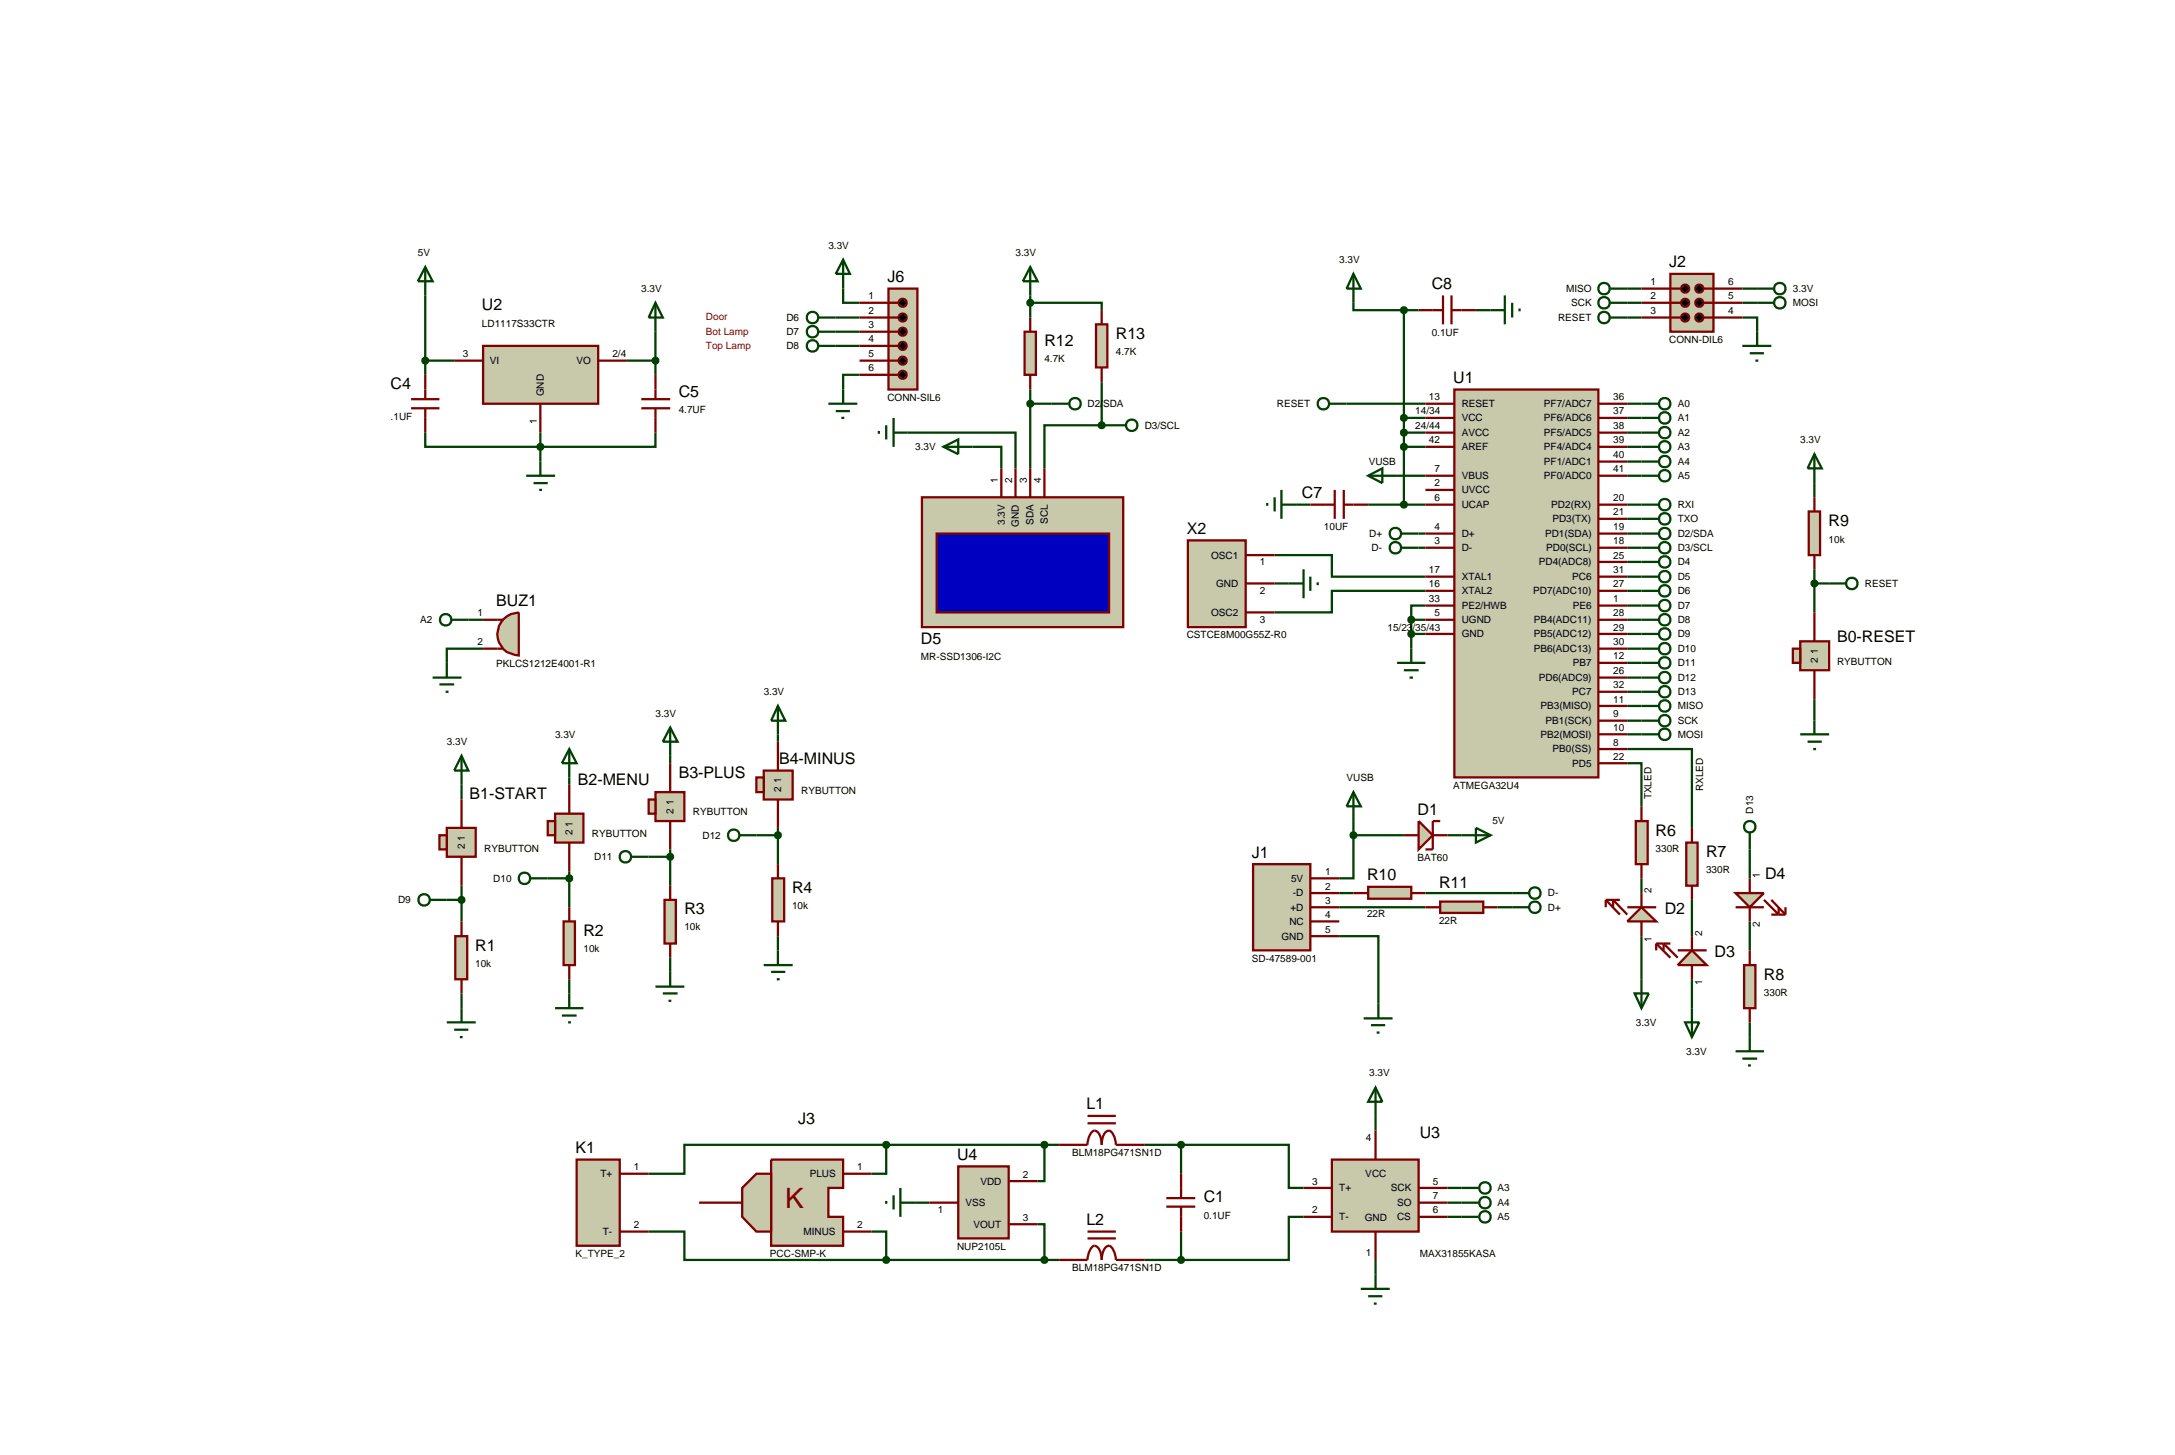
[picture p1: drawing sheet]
<svg xmlns="http://www.w3.org/2000/svg" width="384mm" height="257mm" viewBox="0 0 384 257" stroke-linecap="round" stroke-linejoin="round" font-family="sans-serif">
<g fill="none" stroke="#004000" stroke-width=".4">
<path d="M75 52.1v14M115.6 58.5v7.6M147.4 56h4.2M147.4 58.5h4.2M148.7 50.9v2.5h2.9M181.7 53.4h12.6v1.3M181.7 52.1v3.9M238.7 53.4v1.3h8.9M247.6 54.7v34.3M247.6 54.7h2.6M260.3 54.7h2.6M287 50.9h2.5"/>
<path d="M287 53.4h2.5M287 56h2.5M307.3 56h2.6v2.5M307.3 50.9h2.6M307.3 53.4h2.6M75 76.3v2.5h40.6v-2.5M75 63.6h5.1M95.3 76.3v5.1M110.6 63.6h5M147.4 61h4.2M151.6 66.1h-2.9v2.6M160.1 76.3h19v6.3"/>
<path d="M171.5 78.8h5.1v3.8M181.7 71.2h3.8M181.7 68.7v13.9M194.3 75h-10.1v7.6M194.3 75h1.3M194.3 67.4v7.6M237.5 71.2h13.9M247.6 73.7h3.8M247.6 76.3h3.8M247.6 78.8h3.8M287 71.2h2.5M287 73.7h2.5"/>
<path d="M287 76.3h2.5M287 78.8h2.5M224.8 97.9h10.1v3.8h16.5M228.6 89h2.5M241.3 89h10.1M246.4 83.9h5M250.2 94.1h1.2M250.2 96.6h1.2M287 81.4h2.5M287 83.9h2.5M287 89h2.5M287 91.5h2.5"/>
<path d="M287 94.1h2.5M287 96.6h2.5M287 99.1h2.5M320 85.2v2.5M82.6 109.3h2.6M85.2 114.4h-6.4v2.5M224.8 102.9h2.5M248.9 109.3h2.5M248.9 111.8h2.5M248.9 109.3v5.1M251.4 104.2h-16.5v3.8h-10.1M251.4 106.8h-2.5v2.5"/>
<path d="M287 109.3h2.5M287 101.7h2.5M287 104.2h2.5M287 106.8h2.5M287 111.8h2.5M287 114.4h2.5M287 116.9h2.5M287 119.5h2.5M320 100.4v7.6M320 102.9h2.6M81.4 138.4v2.6M100.4 137.1v1.3"/>
<path d="M118.2 133.3v1.3M137.2 129.5v1.3M287 134.6h2.5v7.6M287 132.1h11.4v13.9M287 122h2.5M287 124.5h2.5M287 127.1h2.5M287 129.5h2.5M320 123.3v3.8M78.8 158.7h2.6M81.4 156.2v6.3M96.6 154.9h3.8"/>
<path d="M100.4 153.7v6.3M114.4 151.1h3.8M118.2 149.8v6.4M133.4 147.3h3.8M137.2 146v6.4M236.2 157.5h2.5M236.2 160h15.2M238.7 147.3v7.6h-2.5M238.7 147.3h8.9M238.7 144.8v2.5M251.4 157.5h15.3M255.3 147.3h2.5"/>
<path d="M264.1 160h2.6M289.5 154.9v2.6M298.4 158.7v6.4M308.6 149.8v5.1M81.4 175.2v2.6M100.4 172.7v2.5M118.2 168.9v2.5M137.2 165.1v2.5M236.2 165.1h6.9v11.9M289.5 165.1v7.6M298.4 172.7v5.1M308.6 162.5v5.1"/>
<path d="M242.6 196.8v2.6M308.6 180.3v2.6M114.4 217.2h6.3v5h35.6M153.7 217.2h2.6v5M156.3 201.9h-35.6v5.1h-6.3M156.3 201.9v5.1h-2.6M156.3 201.9h30.5M161.4 212.1h2.5M183 215.9h1.2v6.3M184.2 201.9v6.4h-1.2M201.9 201.9h6.4M208.3 201.9h19v7.6h2.6"/>
<path d="M208.3 201.9v5.1M208.3 217.2v5M229.9 214.6h-2.6v7.6h-19M255.3 209.5h2.5M255.3 212.1h2.5M255.3 214.6h2.5M156.3 222.2h30.5M201.9 222.2h6.4M242.6 222.2v2.6"/>
</g>
<path d="M234.9 204.5h15.3v12.7h-15.3z" fill="#c8c8aa" stroke="#800000" stroke-width=".4"/>
<path d="M242.6 199.4v5.1M229.9 209.5h5M229.9 214.6h5M242.6 217.2v5M250.2 209.5h5.1M250.2 214.6h5.1M250.2 212.1h5.1" fill="none" stroke="#800000" stroke-width=".4"/>
<g fill="none" stroke="#004000" stroke-width=".4">
<path d="M75 47.1l1.3 2.5h-2.6zM75 47.1v5M115.6 53.4l1.3 2.6h-2.5zM115.6 53.4v5.1M92.8 83.9h5.1M94.1 85.2h2.5M95.1 86.4h.5M95.3 81.4v2.5M242.6 191.8l1.2 2.5h-2.5zM242.6 191.8v5M257.8 209.5h3M257.8 212.1h3"/>
<path d="M257.8 214.6h3M240 227.3h5.1M241.3 228.6h2.5M242.3 229.9h.5M242.6 224.8v2.5"/>
<circle cx="261.9" cy="209.5" r="1.01"/>
<circle cx="261.9" cy="212.1" r="1.01"/>
<circle cx="261.9" cy="214.6" r="1.01"/>
</g>
<path d="M85.2 61h20.3v10.2h-20.3z" fill="#c8c8aa" stroke="#800000" stroke-width=".4"/>
<path d="M72.5 72h5M72.5 70.4h5M75 66.1v4.3M75 72v4.3M80.1 63.6h5.1M95.3 71.2v5.1M105.5 63.6h5.1M113.1 72h5.1M113.1 70.4h5.1M115.6 66.1v4.3M115.6 72v4.3" fill="none" stroke="#800000" stroke-width=".4"/>
<path d="M115.3 63.2l.3-.1-.5 .5zM115.6 63.1l.3 .1 .2 .4zM116.1 63.6l-.1 .3-.4 .2zM115.1 63.6l.5 .5-.4-.2z" fill="#004000" stroke="#004000" stroke-width=".4"/>
<path d="M115.6 63.1l.5 .5-.5 .5-.5-.5z" fill="#004000"/>
<path d="M94.9 78.5l.4-.2-.5 .5zM95.3 78.3l.3 .1 .2 .4zM95.8 78.8l-.1 .3-.4 .2zM94.8 78.8l.5 .5-.3-.1z" fill="#004000" stroke="#004000" stroke-width=".4"/>
<path d="M94.8 78.8l.5-.5 .5 .5-.5 .5z" fill="#004000"/>
<path d="M74.7 63.2l.3-.1-.5 .5zM75 63.1l.3 .1 .2 .4zM75 64.1l.5-.5-.2 .4zM74.5 63.6l.5 .5-.4-.2z" fill="#004000" stroke="#004000" stroke-width=".4"/>
<path d="M75 63.1l.5 .5-.5 .5-.5-.5z" fill="#004000"/>
<g fill="none" stroke="#004000" stroke-width=".4">
<path d="M81.4 133.3l1.2 2.6h-2.5zM81.4 133.3v5.1M75.8 158.7h3M81.4 177.8v2.5M78.8 180.3h5.1M80.1 181.6h2.5M81.1 182.9h.5"/>
<circle cx="74.8" cy="158.7" r="1.01"/>
</g>
<path d="M80.3 165.1h2.1v7.6h-2.1z" fill="#c8c8aa" stroke="#800000" stroke-width=".4"/>
<path d="M81.4 162.5v2.6M81.4 172.7v2.5" fill="none" stroke="#800000" stroke-width=".4"/>
<g fill="#c8c8aa" stroke="#800000" stroke-width=".4">
<path d="M78.8 146h5.1v5.1h-5.1z"/>
<path d="M77.5 147.3h1.3v2.5h-1.3z"/>
</g>
<path d="M81.4 141v5M81.4 151.1v5.1" fill="none" stroke="#800000" stroke-width=".4"/>
<g fill="none" stroke="#004000" stroke-width=".4">
<path d="M100.4 132.1l1.3 2.5h-2.6zM100.4 132.1v5M93.6 154.9h3M97.9 177.8h5M99.1 179.1h2.6M100.4 175.2v2.6M100.2 180.3h.5"/>
<circle cx="92.5" cy="154.9" r="1.01"/>
</g>
<path d="M99.4 162.5h2v7.7h-2z" fill="#c8c8aa" stroke="#800000" stroke-width=".4"/>
<path d="M100.4 160v2.5M100.4 170.2v2.5" fill="none" stroke="#800000" stroke-width=".4"/>
<g fill="#c8c8aa" stroke="#800000" stroke-width=".4">
<path d="M97.9 143.5h5v5.1h-5z"/>
<path d="M96.6 144.8h1.3v2.5h-1.3z"/>
</g>
<path d="M100.4 138.4v5.1M100.4 148.6v5.1" fill="none" stroke="#800000" stroke-width=".4"/>
<path d="M100.1 154.5l.3-.1-.5 .5zM100.4 154.4l.3 .1 .2 .4zM100.4 155.4l.5-.5-.2 .4zM99.9 154.9l.5 .5-.3-.1z" fill="#004000" stroke="#004000" stroke-width=".4"/>
<path d="M100.4 154.4l.5 .5-.5 .5-.5-.5z" fill="#004000"/>
<g fill="none" stroke="#004000" stroke-width=".4">
<path d="M320 80.1l1.3 2.5h-2.5zM320 80.1v5.1M322.6 102.9h3"/>
<circle cx="326.6" cy="102.9" r="1.01"/>
</g>
<path d="M319 90.2h2v7.7h-2z" fill="#c8c8aa" stroke="#800000" stroke-width=".4"/>
<path d="M320 87.7v2.5M320 97.9v2.5" fill="none" stroke="#800000" stroke-width=".4"/>
<path d="M317.5 129.5h5.1M318.8 130.8h2.5M319.8 132.1h.5M320 127.1v2.4" fill="none" stroke="#004000" stroke-width=".4"/>
<g fill="#c8c8aa" stroke="#800000" stroke-width=".4">
<path d="M317.5 113.1h5.1v5.1h-5.1z"/>
<path d="M316.2 114.4h1.3v2.5h-1.3z"/>
</g>
<path d="M320 108v5.1M320 118.2v5.1" fill="none" stroke="#800000" stroke-width=".4"/>
<path d="M319.6 102.6l.4-.2-.5 .5zM320 102.4l.4 .2 .1 .3zM320 103.4l.5-.5-.1 .3zM319.5 102.9l.5 .5-.3-.1z" fill="#004000" stroke="#004000" stroke-width=".4"/>
<path d="M319.5 102.9l.5-.5 .5 .5-.5 .5z" fill="#004000"/>
<g fill="none" stroke="#004000" stroke-width=".4">
<path d="M118.2 128.3l1.3 2.5h-2.6zM118.2 128.3v5M111.3 151.1h3.1M115.6 174h5.1M116.9 175.2h2.6M117.9 176.5h.5M118.2 171.4v2.6"/>
<circle cx="110.3" cy="151.1" r="1.01"/>
</g>
<path d="M117.2 158.7h2v7.7h-2z" fill="#c8c8aa" stroke="#800000" stroke-width=".4"/>
<path d="M118.2 156.2v2.5M118.2 166.4v2.5" fill="none" stroke="#800000" stroke-width=".4"/>
<g fill="#c8c8aa" stroke="#800000" stroke-width=".4">
<path d="M115.6 139.7h5.1v5.1h-5.1z"/>
<path d="M114.4 141h1.2v2.5h-1.2z"/>
</g>
<path d="M118.2 134.6v5.1M118.2 144.8v5" fill="none" stroke="#800000" stroke-width=".4"/>
<path d="M117.8 150.8l.4-.2-.5 .5zM118.2 150.6l.3 .1 .2 .4zM118.2 151.6l.5-.5-.2 .4zM117.7 151.1l.5 .5-.4-.2z" fill="#004000" stroke="#004000" stroke-width=".4"/>
<path d="M117.7 151.1l.5-.5 .5 .5-.5 .5z" fill="#004000"/>
<g fill="none" stroke="#004000" stroke-width=".4">
<path d="M137.2 124.5l1.3 2.6h-2.5zM137.2 124.5v5M130.4 147.3h3M134.7 170.2h5.1M136 171.4h2.5M137 172.7h.5M137.2 167.6v2.6"/>
<circle cx="129.4" cy="147.3" r="1.01"/>
</g>
<path d="M136.2 154.9h2.1v7.6h-2.1z" fill="#c8c8aa" stroke="#800000" stroke-width=".4"/>
<path d="M137.2 152.4v2.5M137.2 162.5v2.6" fill="none" stroke="#800000" stroke-width=".4"/>
<g fill="#c8c8aa" stroke="#800000" stroke-width=".4">
<path d="M134.7 135.9h5.1v5.1h-5.1z"/>
<path d="M133.4 137.1h1.3v2.6h-1.3z"/>
</g>
<path d="M137.2 130.8v5.1M137.2 141v5" fill="none" stroke="#800000" stroke-width=".4"/>
<path d="M136.9 146.9l.3-.1-.5 .5zM137.2 146.8l.3 .1 .2 .4zM137.7 147.3l-.2 .4-.3 .1zM136.7 147.3l.5 .5-.4-.2z" fill="#004000" stroke="#004000" stroke-width=".4"/>
<path d="M136.7 147.3l.5-.5 .5 .5-.5 .5z" fill="#004000"/>
<path d="M294.6 48.3h7.6v10.2h-7.6z" fill="#c8c8aa" stroke="#800000" stroke-width=".4"/>
<path d="M289.5 50.9h6.9M289.5 53.4h6.9M289.5 56h6.9M300.5 50.9h6.8M300.5 53.4h6.8M300.5 56h6.8" fill="none" stroke="#800000" stroke-width=".4"/>
<g fill="#000" stroke="#800000" stroke-width=".4">
<path d="M296.7 50.4l.5-.2-.7 .7zM297.2 50.2a.68 .68 0 0 1 .7 .7zM297.9 50.9a.68 .68 0 0 1-.7 .7zM296.5 50.9l.7 .7a.68 .68 0 0 1-.7-.7z"/>
<path d="M296.7 52.9l.5-.2-.7 .7zM297.2 52.7a.68 .68 0 0 1 .7 .7zM297.9 53.4a.68 .68 0 0 1-.7 .7zM296.5 53.4l.7 .7a.68 .68 0 0 1-.7-.7z"/>
<path d="M296.7 55.5l.5-.2-.7 .7zM297.2 55.3a.68 .68 0 0 1 .7 .7zM297.2 56.7l.7-.7a.68 .68 0 0 1-.7 .7zM296.5 56l.7 .7a.68 .68 0 0 1-.7-.7z"/>
<path d="M299.2 50.4l.5-.2-.7 .7zM299.7 50.2a.68 .68 0 0 1 .7 .7zM300.4 50.9a.68 .68 0 0 1-.7 .7zM299 50.9l.7 .7a.68 .68 0 0 1-.7-.7z"/>
<path d="M299.2 52.9l.5-.2-.7 .7zM299.7 52.7a.68 .68 0 0 1 .7 .7zM299.7 54.1l.7-.7a.68 .68 0 0 1-.7 .7zM299 53.4l.7 .7a.68 .68 0 0 1-.7-.7z"/>
<path d="M299.2 55.5l.5-.2-.7 .7zM299.7 55.3a.68 .68 0 0 1 .7 .7zM299.7 56.7l.7-.7a.68 .68 0 0 1-.7 .7zM299 56l.7 .7a.68 .68 0 0 1-.7-.7z"/>
</g>
<path d="M296.5 50.9l.7-.7 .7 .7-.7 .7zM296.5 53.4l.7-.7 .7 .7-.7 .7zM296.5 56l.7-.7 .7 .7-.7 .7zM299 50.9l.7-.7 .7 .7-.7 .7zM299 53.4l.7-.7 .7 .7-.7 .7zM299.7 55.3l.7 .7-.7 .7-.7-.7z" fill="#000"/>
<g fill="none" stroke="#004000" stroke-width=".4">
<path d="M284 50.9h3M284 53.4h3M284 56h3M309.9 50.9h3M309.9 53.4h3M309.9 58.5v2.5M307.3 61h5.1M308.6 62.3h2.5M309.6 63.6h.5"/>
<circle cx="282.9" cy="50.9" r="1.01"/>
<circle cx="282.9" cy="53.4" r="1.01"/>
<circle cx="282.9" cy="56" r="1.01"/>
<circle cx="313.9" cy="50.9" r="1.01"/>
<circle cx="313.9" cy="53.4" r="1.01"/>
</g>
<path d="M81 158.4l.4-.2-.5 .5zM81.4 158.2l.3 .1 .2 .4zM81.9 158.7l-.2 .4-.3 .1zM80.9 158.7l.5 .5-.4-.2z" fill="#004000" stroke="#004000" stroke-width=".4"/>
<path d="M80.9 158.7l.5-.5 .5 .5-.5 .5z" fill="#004000"/>
<g fill="none" stroke="#004000" stroke-width=".4">
<path d="M144.4 56h3M144.4 58.5h3M148.7 45.8l1.2 2.5h-2.5zM148.7 45.8v5.1M146.1 71.2h5.1M147.4 72.5h2.5M148.4 73.7h.5M148.7 68.7v2.5M155 76v.5M156.3 75v2.5M157.6 76.3h2.5M157.6 73.7v5.1"/>
<path d="M166.4 78.8l2.6-1.3v2.6zM166.4 78.8h5.1"/>
<circle cx="143.3" cy="58.5" r="1.01"/>
<circle cx="143.3" cy="56" r="1.01"/>
</g>
<path d="M156.7 50.9h5.1v17.8h-5.1z" fill="#c8c8aa" stroke="#800000" stroke-width=".4"/>
<path d="M151.6 53.4h6.9M151.6 56h6.9M151.6 58.5h6.9M151.6 61h6.9M151.6 63.6h6.9M151.6 66.1h6.9" fill="none" stroke="#800000" stroke-width=".4"/>
<g fill="#000" stroke="#800000" stroke-width=".4">
<path d="M158.7 52.9l.5-.2-.7 .7zM159.2 52.7a.68 .68 0 0 1 .7 .7zM159.9 53.4a.68 .68 0 0 1-.7 .7zM158.5 53.4l.7 .7a.68 .68 0 0 1-.7-.7z"/>
<path d="M158.7 55.5l.5-.2-.7 .7zM159.2 55.3a.68 .68 0 0 1 .7 .7zM159.9 56a.68 .68 0 0 1-.7 .7zM158.5 56l.7 .7a.68 .68 0 0 1-.7-.7z"/>
<path d="M158.7 58l.5-.2-.7 .7zM159.2 57.8a.68 .68 0 0 1 .7 .7zM159.9 58.5a.68 .68 0 0 1-.7 .7zM158.5 58.5l.7 .7a.68 .68 0 0 1-.7-.7z"/>
<path d="M158.7 60.5l.5-.2-.7 .7zM159.2 60.3a.68 .68 0 0 1 .7 .7zM159.9 61a.68 .68 0 0 1-.7 .7zM158.5 61l.7 .7a.68 .68 0 0 1-.7-.7z"/>
<path d="M158.7 63.1l.5-.2-.7 .7zM159.2 62.9a.68 .68 0 0 1 .7 .7zM159.9 63.6a.68 .68 0 0 1-.7 .7zM158.5 63.6l.7 .7a.68 .68 0 0 1-.7-.7z"/>
<path d="M158.7 65.6l.5-.2-.7 .7zM159.2 65.4a.68 .68 0 0 1 .7 .7zM159.9 66.1a.68 .68 0 0 1-.7 .7zM158.5 66.1l.7 .7a.68 .68 0 0 1-.7-.7z"/>
</g>
<path d="M158.5 53.4l.7-.7 .7 .7-.7 .7zM158.5 56l.7-.7 .7 .7-.7 .7zM158.5 58.5l.7-.7 .7 .7-.7 .7zM158.5 61l.7-.7 .7 .7-.7 .7zM158.5 63.6l.7-.7 .7 .7-.7 .7zM158.5 66.1l.7-.7 .7 .7-.7 .7z" fill="#000"/>
<g fill="none" stroke="#004000" stroke-width=".4">
<path d="M144.4 61h3M76.3 119.5h5.1M78.8 116.9v2.6M79.6 109.3h3M77.5 120.7h2.6M78.6 122h.5"/>
<circle cx="143.3" cy="61" r="1.01"/>
<circle cx="78.6" cy="109.3" r="1.01"/>
</g>
<path d="M88.8 109.2l1.3-.9 1.4-.3v7.6a3.8 3.8 0 0 1-3.5-2.3 3.8 3.8 0 0 1 .8-4.1z" fill="#c8c8aa" stroke="#800000" stroke-width=".4"/>
<path d="M85.2 114.4h3.5M85.2 109.3h3.5" fill="none" stroke="#800000" stroke-width=".4"/>
<path d="M227.3 102.9h2.6M229.9 100.4v5.1M231.1 101.7v2.5M232.4 102.7v.5" fill="none" stroke="#004000" stroke-width=".4"/>
<path d="M209.5 95.3h10.2v15.3h-10.2z" fill="#c8c8aa" stroke="#800000" stroke-width=".4"/>
<path d="M219.7 97.9h5.1M219.7 102.9h5.1M219.7 108h5.1" fill="none" stroke="#800000" stroke-width=".4"/>
<g fill="none" stroke="#004000" stroke-width=".4">
<path d="M289.5 71.2h3.1M289.5 73.7h3.1M289.5 76.3h3.1M289.5 78.8h3.1M289.5 81.4h3.1M289.5 83.9h3.1M289.5 89h3.1M289.5 91.5h3.1M289.5 94.1h3.1M289.5 96.6h3.1M289.5 99.1h3.1M289.5 109.3h3.1"/>
<path d="M289.5 111.8h3.1M289.5 114.4h3.1M289.5 116.9h3.1M289.5 119.5h3.1M289.5 101.7h3.1M289.5 104.2h3.1M289.5 106.8h3.1M289.5 122h3.1"/>
<circle cx="293.6" cy="76.3" r="1.01"/>
<circle cx="293.6" cy="73.7" r="1.01"/>
<circle cx="293.6" cy="71.2" r="1.01"/>
<circle cx="293.6" cy="78.8" r="1.01"/>
<circle cx="293.6" cy="99.1" r="1.01"/>
<circle cx="293.6" cy="89" r="1.01"/>
<circle cx="293.6" cy="96.6" r="1.01"/>
<circle cx="293.6" cy="83.9" r="1.01"/>
<circle cx="293.6" cy="91.5" r="1.01"/>
<circle cx="293.6" cy="81.4" r="1.01"/>
<circle cx="293.6" cy="94.1" r="1.01"/>
<circle cx="293.6" cy="111.8" r="1.01"/>
<circle cx="293.6" cy="114.4" r="1.01"/>
<circle cx="293.6" cy="101.7" r="1.01"/>
<circle cx="293.6" cy="109.3" r="1.01"/>
<circle cx="293.6" cy="116.9" r="1.01"/>
<circle cx="293.6" cy="104.2" r="1.01"/>
<circle cx="293.6" cy="106.8" r="1.01"/>
<circle cx="293.6" cy="119.5" r="1.01"/>
<circle cx="293.6" cy="122" r="1.01"/>
</g>
<path d="M256.5 68.7h25.4v68.4h-25.4z" fill="#c8c8aa" stroke="#800000" stroke-width=".4"/>
<g fill="none" stroke="#800000" stroke-width=".4">
<path d="M251.4 71.2h5.1M251.4 73.7h5.1M251.4 76.3h5.1M251.4 78.8h5.1M281.9 71.2h5.1M281.9 73.7h5.1M281.9 76.3h5.1M281.9 78.8h5.1M251.4 83.9h5.1M251.4 86.4h5.1M251.4 89h5.1M251.4 94.1h5.1"/>
<path d="M251.4 96.6h5.1M281.9 81.4h5.1M281.9 83.9h5.1M281.9 89h5.1M281.9 94.1h5.1M281.9 96.6h5.1M281.9 91.5h5.1M281.9 99.1h5.1M251.4 104.2h5.1M251.4 101.7h5.1M251.4 106.8h5.1M251.4 109.3h5.1"/>
<path d="M251.4 111.8h5.1M281.9 104.2h5.1M281.9 101.7h5.1M281.9 106.8h5.1M281.9 109.3h5.1M281.9 111.8h5.1M281.9 114.4h5.1M281.9 116.9h5.1M281.9 119.5h5.1M281.9 122h5.1M281.9 124.5h5.1M281.9 127.1h5.1"/>
<path d="M281.9 129.5h5.1M281.9 132.1h5.1M281.9 134.6h5.1"/>
</g>
<path d="M246.4 116.9h5M247.6 118.2h2.6M248.6 119.5h.6M248.9 114.4v2.5" fill="none" stroke="#004000" stroke-width=".4"/>
<path d="M248.5 111.5l.4-.2-.5 .5zM248.9 111.3l.3 .1 .2 .4zM249.4 111.8l-.1 .3-.4 .2zM248.4 111.8l.5 .5-.4-.2z" fill="#004000" stroke="#004000" stroke-width=".4"/>
<path d="M248.4 111.8l.5-.5 .5 .5-.5 .5z" fill="#004000"/>
<path d="M248.6 108.9l.3-.1-.5 .5zM248.9 108.8l.4 .2 .1 .3zM248.9 109.8l.5-.5-.2 .4zM248.4 109.3l.5 .5-.4-.2z" fill="#004000" stroke="#004000" stroke-width=".4"/>
<path d="M248.9 108.8l.5 .5-.5 .5-.5-.5z" fill="#004000"/>
<g fill="none" stroke="#004000" stroke-width=".4">
<path d="M238.7 48.3l1.3 2.6h-2.5zM238.7 48.3v5.1M234.4 71.2h3.1M289.5 124.5h3.1M289.5 127.1h3.1M289.5 129.5h3.1"/>
<circle cx="233.4" cy="71.2" r="1.01"/>
<circle cx="293.6" cy="124.5" r="1.01"/>
<circle cx="293.6" cy="127.1" r="1.01"/>
<circle cx="293.6" cy="129.5" r="1.01"/>
</g>
<path d="M247.3 73.3l.3-.1-.5 .5zM247.6 73.2l.3 .1 .2 .4zM247.6 74.2l.5-.5-.2 .4zM247.1 73.7l.5 .5-.4-.2z" fill="#004000" stroke="#004000" stroke-width=".4"/>
<path d="M247.6 73.2l.5 .5-.5 .5-.5-.5z" fill="#004000"/>
<path d="M250.2 54.7h4.3M254.5 52.1v5.1M256 52.1v5.1M256 54.7h4.3M231.1 89h4.3M235.4 86.4v5.1M237 86.4v5.1M237 89h4.3" fill="none" stroke="#800000" stroke-width=".4"/>
<g fill="none" stroke="#004000" stroke-width=".4">
<path d="M223.5 88.7v.5M224.8 87.7v2.5M226 89h2.6M226 86.4v5.1M241.3 83.9l2.5-1.3v2.6zM241.3 83.9h5.1M247.1 96.6h3.1M247.1 94.1h3.1"/>
<circle cx="246.1" cy="94.1" r="1.01"/>
<circle cx="246.1" cy="96.6" r="1.01"/>
</g>
<path d="M247.3 54.3l.3-.1-.5 .5zM247.6 54.2l.3 .1 .2 .4zM247.6 55.2l.5-.5-.2 .4zM247.1 54.7l.5 .5-.4-.2z" fill="#004000" stroke="#004000" stroke-width=".4"/>
<path d="M247.1 54.7l.5-.5 .5 .5-.5 .5z" fill="#004000"/>
<path d="M262.9 54.7h2.5M265.4 52.1v5.1M266.7 53.4v2.6M268 54.4v.5" fill="none" stroke="#004000" stroke-width=".4"/>
<path d="M288.5 144.8h2.1v7.6h-2.1z" fill="#c8c8aa" stroke="#800000" stroke-width=".4"/>
<path d="M289.5 142.2v2.6M289.5 152.4v2.5" fill="none" stroke="#800000" stroke-width=".4"/>
<path d="M289.5 160l2.6 2.5h-5.1z" fill="#c8c8aa" stroke="#800000" stroke-width=".4"/>
<path d="M283.2 158.7l2.5 2.6M283.2 158.7v1.3M283.2 158.7h2.5M284.5 160v-1.3l2.5 2.6M287 160h5.1M289.5 157.5v2.5M289.5 162.5v2.6" fill="none" stroke="#800000" stroke-width=".4"/>
<path d="M297.4 148.6h2v7.6h-2z" fill="#c8c8aa" stroke="#800000" stroke-width=".4"/>
<path d="M298.4 146v2.6M298.4 156.2v2.5" fill="none" stroke="#800000" stroke-width=".4"/>
<path d="M298.4 167.6l2.6 2.6h-5.1z" fill="#c8c8aa" stroke="#800000" stroke-width=".4"/>
<path d="M292.1 166.4l2.5 2.5M292.1 166.4v1.2M292.1 166.4h2.5M293.4 167.6v-1.2l2.5 2.5M295.9 167.6h5.1M298.4 165.1v2.5M298.4 170.2v2.5" fill="none" stroke="#800000" stroke-width=".4"/>
<path d="M307.6 170.2h2v7.6h-2z" fill="#c8c8aa" stroke="#800000" stroke-width=".4"/>
<path d="M308.6 167.6v2.6M308.6 177.8v2.5" fill="none" stroke="#800000" stroke-width=".4"/>
<path d="M306.1 157.5h5l-2.5 2.5z" fill="#c8c8aa" stroke="#800000" stroke-width=".4"/>
<path d="M306.1 160h5M308.6 154.9v2.6M308.6 160v2.5M311.1 158.7l2.6 2.6v-1.3M312.4 158.7l2.5 2.6M314.9 160v1.3M312.4 161.3h2.5" fill="none" stroke="#800000" stroke-width=".4"/>
<g fill="none" stroke="#004000" stroke-width=".4">
<path d="M308.6 146.8v3M240.5 179.6h5.1M243.1 177v2.6M288.3 175.2h2.5l-1.3 2.6zM289.5 172.7v5.1M298.4 177.8v5.1M241.8 180.8h2.5M242.8 182.1h.5M297.2 180.3h2.5l-1.3 2.6zM306.1 185.4h5M307.3 186.7h2.6M308.3 187.9h.5"/>
<path d="M308.6 182.9v2.5"/>
<circle cx="308.6" cy="145.8" r="1.01"/>
</g>
<path d="M221 152.4h10.1v15.2h-10.1z" fill="#c8c8aa" stroke="#800000" stroke-width=".4"/>
<path d="M231.1 154.9h5.1M231.1 157.5h5.1M231.1 160h5.1M231.1 162.5h5.1M231.1 165.1h5.1" fill="none" stroke="#800000" stroke-width=".4"/>
<g fill="none" stroke="#004000" stroke-width=".4">
<path d="M238.7 139.7l1.3 2.5h-2.5zM238.7 139.7v5.1M266.7 157.5h3M266.7 160h3"/>
<circle cx="270.7" cy="157.5" r="1.01"/>
<circle cx="270.7" cy="160" r="1.01"/>
</g>
<path d="M241.3 156.4h7.6v2.1h-7.6z" fill="#c8c8aa" stroke="#800000" stroke-width=".4"/>
<path d="M238.7 157.5h2.6M248.9 157.5h2.5" fill="none" stroke="#800000" stroke-width=".4"/>
<path d="M254 159h7.6v2h-7.6z" fill="#c8c8aa" stroke="#800000" stroke-width=".4"/>
<path d="M251.4 160h2.6M261.6 160h2.5" fill="none" stroke="#800000" stroke-width=".4"/>
<path d="M247.3 75.9l.3-.1-.5 .5zM247.6 75.8l.3 .1 .2 .4zM247.6 76.8l.5-.5-.1 .3zM247.1 76.3l.5 .5-.4-.2z" fill="#004000" stroke="#004000" stroke-width=".4"/>
<path d="M247.6 75.8l.5 .5-.5 .5-.5-.5z" fill="#004000"/>
<path d="M247.2 78.5l.4-.2-.5 .5zM247.6 78.3l.3 .1 .2 .4zM247.6 79.3l.5-.5-.2 .4zM247.1 78.8l.5 .5-.4-.2z" fill="#004000" stroke="#004000" stroke-width=".4"/>
<path d="M247.1 78.8l.5-.5 .5 .5-.5 .5z" fill="#004000"/>
<path d="M247.2 88.7l.4-.2-.5 .5zM247.6 88.5l.3 .1 .2 .4zM247.6 89.5l.5-.5-.1 .3zM247.1 89l.5 .5-.4-.2z" fill="#004000" stroke="#004000" stroke-width=".4"/>
<path d="M247.1 89l.5-.5 .5 .5-.5 .5z" fill="#004000"/>
<path d="M250.2 144.8l2.5 2.5-2.5 2.5z" fill="#c8c8aa" stroke="#800000" stroke-width=".4"/>
<path d="M247.6 147.3h2.6M252.7 147.3h2.6M254 144.8h-1.3v5h-1.3" fill="none" stroke="#800000" stroke-width=".4"/>
<path d="M238.3 147l.4-.2-.5 .5zM238.7 146.8l.4 .2 .1 .3zM239.2 147.3l-.1 .3-.4 .2zM238.2 147.3l.5 .5-.4-.2z" fill="#004000" stroke="#004000" stroke-width=".4"/>
<path d="M238.2 147.3l.5-.5 .5 .5-.5 .5z" fill="#004000"/>
<path d="M257.8 147.3h5.1M260.3 146l2.6 1.3-2.6 1.3z" fill="none" stroke="#004000" stroke-width=".4"/>
<path d="M162.6 87.7h35.5v22.9h-35.5z" fill="#c8c8aa" stroke="#800000" stroke-width=".4"/>
<path d="M165.2 94.1h30.4v13.9h-30.4z" fill="#0000c0" stroke="#800000" stroke-width=".4"/>
<path d="M176.6 82.6v5.1M179.1 82.6v5.1M181.7 82.6v5.1M184.2 82.6v5.1" fill="none" stroke="#800000" stroke-width=".4"/>
<g fill="none" stroke="#004000" stroke-width=".4">
<path d="M185.5 71.2h3M195.6 75h3"/>
<circle cx="189.6" cy="71.2" r="1.01"/>
<circle cx="199.6" cy="75" r="1.01"/>
</g>
<path d="M180.7 58.5h2v7.6h-2z" fill="#c8c8aa" stroke="#800000" stroke-width=".4"/>
<path d="M181.7 56v2.5M181.7 66.1v2.6" fill="none" stroke="#800000" stroke-width=".4"/>
<path d="M193.3 57.2h2v7.6h-2z" fill="#c8c8aa" stroke="#800000" stroke-width=".4"/>
<path d="M194.3 54.7v2.5M194.3 64.8v2.6" fill="none" stroke="#800000" stroke-width=".4"/>
<path d="M181.4 70.8l.3-.1-.5 .5zM181.7 70.7l.3 .1 .2 .4zM182.2 71.2l-.2 .4-.3 .1zM181.2 71.2l.5 .5-.4-.2z" fill="#004000" stroke="#004000" stroke-width=".4"/>
<path d="M181.7 70.7l.5 .5-.5 .5-.5-.5z" fill="#004000"/>
<path d="M193.9 74.7l.4-.2-.5 .5zM194.3 74.5l.3 .1 .2 .4zM194.8 75l-.1 .3-.4 .2zM193.8 75l.5 .5-.4-.2z" fill="#004000" stroke="#004000" stroke-width=".4"/>
<path d="M193.8 75l.5-.5 .5 .5-.5 .5z" fill="#004000"/>
<path d="M181.7 47.1l1.3 2.5h-2.6zM181.7 47.1v5" fill="none" stroke="#004000" stroke-width=".4"/>
<path d="M181.4 53l.3-.1-.5 .5zM181.7 52.9l.3 .1 .2 .4zM182.2 53.4l-.2 .4-.3 .1zM181.2 53.4l.5 .5-.4-.2z" fill="#004000" stroke="#004000" stroke-width=".4"/>
<path d="M181.2 53.4l.5-.5 .5 .5-.5 .5z" fill="#004000"/>
<path d="M205.7 211.3h5.1M205.7 212.8h5.1M208.3 207v4.3M208.3 212.8v4.4" fill="none" stroke="#800000" stroke-width=".4"/>
<g fill="#c8c8aa" stroke="#800000" stroke-width=".4">
<path d="M136 204.5h12.7v5h-2.6v5.1h2.6v5.1h-12.7z"/>
<path d="M130.9 209.5l2.5-2.5h2.6v10.2h-2.6l-2.5-2.6z"/>
</g>
<path d="M123.3 212.1h7.6M148.7 217.2h5M148.7 207h5" fill="none" stroke="#800000" stroke-width=".4"/>
<path d="M101.7 204.5h7.6v15.2h-7.6z" fill="#c8c8aa" stroke="#800000" stroke-width=".4"/>
<path d="M109.3 207h5.1M109.3 217.2h5.1" fill="none" stroke="#800000" stroke-width=".4"/>
<path d="M169 205.7h8.9v12.7h-8.9z" fill="#c8c8aa" stroke="#800000" stroke-width=".4"/>
<path d="M191.8 198.1h5M191.8 196.8h5M163.9 212.1h5.1M177.9 208.3h5.1M177.9 215.9h5.1M186.8 201.9h5a2.58 2.58 0 0 1 1.2-2.5 1.44 1.44 0 0 1 1.1 1.3l.2 1.2a2.98 2.98 0 0 1 .9-2.4 .85 .85 0 0 1 1.2 .7l.3 1.1 .1 .6h5.1M191.8 218.4h5M191.8 217.2h5M186.8 222.2h5a2.7 2.7 0 0 1 1.2-2.5 1.5 1.5 0 0 1 1.1 1.3l.2 1.2a3.1 3.1 0 0 1 .9-2.4l.4-.1a2.7 2.7 0 0 1 1.2 2.5h5.1" fill="none" stroke="#800000" stroke-width=".4"/>
<path d="M156.3 211.8v.5M157.6 210.8v2.5M158.8 212.1h2.6M158.8 209.5v5.1" fill="none" stroke="#004000" stroke-width=".4"/>
<path d="M207.9 221.9l.4-.2-.5 .5zM208.3 221.7l.3 .1 .2 .4zM208.8 222.2l-.1 .3-.4 .2zM207.8 222.2l.5 .5-.4-.2z" fill="#004000" stroke="#004000" stroke-width=".4"/>
<path d="M207.8 222.2l.5-.5 .5 .5-.5 .5z" fill="#004000"/>
<path d="M207.9 201.6l.4-.2-.5 .5zM208.3 201.4l.4 .2 .1 .3zM208.3 202.4l.5-.5-.2 .4zM207.8 201.9l.5 .5-.3-.1z" fill="#004000" stroke="#004000" stroke-width=".4"/>
<path d="M207.8 201.9l.5-.5 .5 .5-.5 .5z" fill="#004000"/>
<path d="M183.8 201.6l.4-.2-.5 .5zM184.2 201.4l.4 .2 .1 .3zM184.7 201.9l-.1 .3-.4 .2zM183.7 201.9l.5 .5-.3-.1z" fill="#004000" stroke="#004000" stroke-width=".4"/>
<path d="M183.7 201.9l.5-.5 .5 .5-.5 .5z" fill="#004000"/>
<path d="M183.8 221.9l.4-.2-.5 .5zM184.2 221.7l.4 .2 .1 .3zM184.7 222.2l-.1 .3-.4 .2zM183.7 222.2l.5 .5-.4-.2z" fill="#004000" stroke="#004000" stroke-width=".4"/>
<path d="M183.7 222.2l.5-.5 .5 .5-.5 .5z" fill="#004000"/>
<path d="M156 221.8l.3-.1-.5 .5zM156.3 221.7l.3 .1 .2 .4zM156.8 222.2l-.2 .4-.3 .1zM155.8 222.2l.5 .5-.4-.2z" fill="#004000" stroke="#004000" stroke-width=".4"/>
<path d="M156.3 221.7l.5 .5-.5 .5-.5-.5z" fill="#004000"/>
<path d="M155.9 201.6l.4-.2-.5 .5zM156.3 201.4l.3 .1 .2 .4zM156.8 201.9l-.2 .4-.3 .1zM155.8 201.9l.5 .5-.3-.1z" fill="#004000" stroke="#004000" stroke-width=".4"/>
<path d="M156.3 201.4l.5 .5-.5 .5-.5-.5z" fill="#004000"/>
<text font-size="4.9" fill="#800000" x="138.5" y="213.1">K</text>
<g font-size="2.8">
<text x="294.4" y="47.2">J2</text>
<text x="156.5" y="49.8">J6</text>
<text x="252.5" y="51">C8</text>
<text x="85" y="54.7">U2</text>
<text x="196.8" y="59.8">R13</text>
<text x="184.2" y="61.1">R12</text>
<text x="68.9" y="68.7">C4</text>
<text x="119.7" y="70">C5</text>
<text x="256.3" y="67.6">U1</text>
<text x="229.6" y="87.9">C7</text>
<text x="209.3" y="94.2">X2</text>
<text x="322.5" y="92.8">R9</text>
<text x="87.5" y="106.9">BUZ1</text>
<text x="162.4" y="113.6">D5</text>
<text x="324" y="113.2">B0-RESET</text>
<text x="119.7" y="137.2">B3-PLUS</text>
<text x="137.4" y="134.7">B4-MINUS</text>
<text x="82.8" y="141">B1-START</text>
<text x="101.9" y="138.5">B2-MENU</text>
<text x="250" y="143.7">D1</text>
<text x="292" y="147.4">R6</text>
<text x="220.8" y="151.3">J1</text>
<text x="241.1" y="155.3">R10</text>
<text x="300.9" y="151.2">R7</text>
<text x="311.3" y="155">D4</text>
<text x="120.7" y="161.3">R3</text>
<text x="139.7" y="157.5">R4</text>
<text x="253.8" y="156.6">R11</text>
<text x="293.6" y="161.3">D2</text>
<text x="83.8" y="167.7">R1</text>
<text x="102.9" y="165.1">R2</text>
<text x="302.4" y="168.9">D3</text>
<text x="311.1" y="172.8">R8</text>
<text x="191.6" y="195.7">L1</text>
<text x="101.5" y="203.3">K1</text>
<text x="140.8" y="198.3">J3</text>
<text x="250.4" y="200.8">U3</text>
<text x="168.8" y="204.6">U4</text>
<text x="191.6" y="216">L2</text>
<text x="212.3" y="212.1">C1</text>
</g>
<g font-size="1.8">
<text x="73.7" y="45.1">5V</text>
<text x="146.1" y="43.9">3.3V</text>
<text x="179.1" y="45.1">3.3V</text>
<text x="236.2" y="46.4">3.3V</text>
<text x="113.1" y="51.5">3.3V</text>
<text x="153.2" y="52.8">1</text>
<text x="276.2" y="51.5">MISO</text>
<text x="277.1" y="54">SCK</text>
<text x="291.1" y="50.3">1</text>
<text x="291.1" y="52.8">2</text>
<text x="304.8" y="50.3">6</text>
<text x="304.8" y="52.8">5</text>
<text x="316.2" y="51.5">3.3V</text>
<text x="316.2" y="54">MOSI</text>
<text x="85" y="57.6">LD1117S33CTR</text>
<text x="138.7" y="56.6">D6</text>
<text x="138.7" y="59.1">D7</text>
<text x="153.2" y="55.4">2</text>
<text x="153.2" y="57.9">3</text>
<text x="252.5" y="59.2">0.1UF</text>
<text x="274.8" y="56.6">RESET</text>
<text x="291.1" y="55.4">3</text>
<text x="304.8" y="55.4">4</text>
<text x="81.6" y="63">3</text>
<text x="86.4" y="64.2">VI</text>
<text x="101.7" y="64.2">VO</text>
<text x="108" y="63">2/4</text>
<text x="138.7" y="61.6">D8</text>
<text x="153.2" y="60.4">4</text>
<text x="153.2" y="63">5</text>
<text x="153.2" y="65.5">6</text>
<text x="184.2" y="63.9">4.7K</text>
<text x="196.8" y="62.6">4.7K</text>
<text x="294.4" y="60.5">CONN-DIL6</text>
<text x="95.9" y="69.9" transform="rotate(-90 95.9 69.9)">GND</text>
<text x="156.5" y="70.7">CONN-SIL6</text>
<text x="191.8" y="71.8">D2/SDA</text>
<text x="225.2" y="71.8">RESET</text>
<text x="252" y="70.6">13</text>
<text x="257.8" y="71.8">RESET</text>
<text x="272.3" y="71.8">PF7/ADC7</text>
<text x="284.5" y="70.6">36</text>
<text x="295.9" y="71.8">A0</text>
<text x="68.9" y="74.1">.1UF</text>
<text x="94.7" y="74.7" transform="rotate(-90 94.7 74.7)">1</text>
<text x="119.7" y="72.8">4.7UF</text>
<text x="201.9" y="75.6">D3/SCL</text>
<text x="249.6" y="73.1">14/34</text>
<text x="249.6" y="75.7">24/44</text>
<text x="257.8" y="74.3">VCC</text>
<text x="257.8" y="76.9">AVCC</text>
<text x="272.3" y="74.3">PF6/ADC6</text>
<text x="272.3" y="76.9">PF5/ADC5</text>
<text x="284.5" y="73.1">37</text>
<text x="284.5" y="75.7">38</text>
<text x="295.9" y="74.3">A1</text>
<text x="295.9" y="76.9">A2</text>
<text x="161.4" y="79.4">3.3V</text>
<text x="241.4" y="82">VUSB</text>
<text x="252" y="78.2">42</text>
<text x="253" y="83.3">7</text>
<text x="257.8" y="79.4">AREF</text>
<text x="272.3" y="79.4">PF4/ADC4</text>
<text x="272.3" y="82">PF1/ADC1</text>
<text x="284.5" y="78.2">39</text>
<text x="284.5" y="80.8">40</text>
<text x="284.5" y="83.3">41</text>
<text x="295.9" y="79.4">A3</text>
<text x="295.9" y="82">A4</text>
<text x="317.5" y="78.1">3.3V</text>
<text x="176" y="85.2" transform="rotate(-90 176 85.2)">1</text>
<text x="178.5" y="85.2" transform="rotate(-90 178.5 85.2)">2</text>
<text x="181.1" y="85.2" transform="rotate(-90 181.1 85.2)">3</text>
<text x="183.6" y="85.2" transform="rotate(-90 183.6 85.2)">4</text>
<text x="253" y="85.8">2</text>
<text x="253" y="88.4">6</text>
<text x="257.8" y="84.5">VBUS</text>
<text x="257.8" y="87">UVCC</text>
<text x="257.8" y="89.6">UCAP</text>
<text x="272.3" y="84.5">PF0/ADC0</text>
<text x="273.6" y="89.6">PD2(RX)</text>
<text x="284.5" y="88.4">20</text>
<text x="295.9" y="84.5">A5</text>
<text x="295.9" y="89.6">RXI</text>
<text x="177.2" y="92.6" transform="rotate(-90 177.2 92.6)">3.3V</text>
<text x="179.7" y="92.9" transform="rotate(-90 179.7 92.9)">GND</text>
<text x="182.3" y="92.6" transform="rotate(-90 182.3 92.6)">SDA</text>
<text x="184.8" y="92.4" transform="rotate(-90 184.8 92.4)">SCL</text>
<text x="233.5" y="93.5">10UF</text>
<text x="241.5" y="94.7">D+</text>
<text x="253" y="93.5">4</text>
<text x="253" y="96">3</text>
<text x="257.8" y="94.7">D+</text>
<text x="272.5" y="94.7">PD1(SDA)</text>
<text x="273.8" y="92.1">PD3(TX)</text>
<text x="284.5" y="90.9">21</text>
<text x="284.5" y="93.5">19</text>
<text x="284.5" y="96">18</text>
<text x="295.9" y="92.1">TXO</text>
<text x="295.9" y="94.7">D2/SDA</text>
<text x="322.5" y="95.7">10k</text>
<text x="213.6" y="98.5">OSC1</text>
<text x="222.2" y="99.7">1</text>
<text x="241.9" y="97.2">D-</text>
<text x="252" y="101.1">17</text>
<text x="257.8" y="97.2">D-</text>
<text x="271.4" y="99.7">PD4(ADC8)</text>
<text x="272.7" y="97.2">PD0(SCL)</text>
<text x="284.5" y="98.5">25</text>
<text x="284.5" y="101.1">31</text>
<text x="295.9" y="97.2">D3/SCL</text>
<text x="295.9" y="99.7">D4</text>
<text x="214.5" y="103.5">GND</text>
<text x="222.2" y="104.7">2</text>
<text x="252" y="103.6">16</text>
<text x="252" y="106.2">33</text>
<text x="257.8" y="104.8">XTAL2</text>
<text x="257.8" y="102.3">XTAL1</text>
<text x="257.8" y="107.4">PE2/HWB</text>
<text x="270.4" y="104.8">PD7(ADC10)</text>
<text x="277.3" y="102.3">PC6</text>
<text x="277.4" y="107.4">PE6</text>
<text x="284.5" y="103.6">27</text>
<text x="284.5" y="106.2">1</text>
<text x="295.9" y="102.3">D5</text>
<text x="295.9" y="104.8">D6</text>
<text x="295.9" y="107.4">D7</text>
<text x="328.9" y="103.5">RESET</text>
<text x="74.1" y="109.9">A2</text>
<text x="84.2" y="113.8">2</text>
<text x="84.2" y="108.7">1</text>
<text x="209.3" y="112.6">CSTCE8M00G55Z-R0</text>
<text x="213.6" y="108.6">OSC2</text>
<text x="222.2" y="109.8">3</text>
<text x="244.7" y="111.2">15/23/35/43</text>
<text x="253" y="108.7">5</text>
<text x="257.8" y="109.9">UGND</text>
<text x="257.8" y="112.4">GND</text>
<text x="270.5" y="112.4">PB5(ADC12)</text>
<text x="270.5" y="109.9">PB4(ADC11)</text>
<text x="284.5" y="111.2">29</text>
<text x="284.5" y="108.7">28</text>
<text x="284.5" y="113.8">30</text>
<text x="295.9" y="109.9">D8</text>
<text x="295.9" y="112.4">D9</text>
<text x="87.5" y="117.7">PKLCS1212E4001-R1</text>
<text x="162.4" y="116.4">MR-SSD1306-I2C</text>
<text x="270.5" y="115">PB6(ADC13)</text>
<text x="277.4" y="117.5">PB7</text>
<text x="284.5" y="116.3">12</text>
<text x="284.5" y="118.9">26</text>
<text x="295.9" y="115">D10</text>
<text x="295.9" y="117.5">D11</text>
<text x="320.6" y="116.9" transform="rotate(-90 320.6 116.9)">2</text>
<text x="320.6" y="115.4" transform="rotate(-90 320.6 115.4)">1</text>
<text x="324" y="117.2">RYBUTTON</text>
<text x="134.7" y="122.6">3.3V</text>
<text x="271.4" y="120.1">PD6(ADC9)</text>
<text x="271.7" y="125.1">PB3(MISO)</text>
<text x="277.3" y="122.6">PC7</text>
<text x="284.5" y="121.4">32</text>
<text x="284.5" y="123.9">11</text>
<text x="295.9" y="120.1">D12</text>
<text x="295.9" y="122.6">D13</text>
<text x="295.9" y="125.1">MISO</text>
<text x="78.8" y="131.4">3.3V</text>
<text x="97.9" y="130.1">3.3V</text>
<text x="115.6" y="126.4">3.3V</text>
<text x="271.7" y="130.1">PB2(MOSI)</text>
<text x="272.6" y="127.7">PB1(SCK)</text>
<text x="284.5" y="126.5">9</text>
<text x="284.5" y="128.9">10</text>
<text x="284.5" y="131.5">8</text>
<text x="295.9" y="127.7">SCK</text>
<text x="295.9" y="130.1">MOSI</text>
<text x="237.5" y="137.7">VUSB</text>
<text x="273.8" y="132.7">PB0(SS)</text>
<text x="277.3" y="135.2">PD5</text>
<text x="284.5" y="134">22</text>
<text x="118.8" y="143.5" transform="rotate(-90 118.8 143.5)">2</text>
<text x="118.8" y="142" transform="rotate(-90 118.8 142)">1</text>
<text x="122.2" y="143.8">RYBUTTON</text>
<text x="137.8" y="139.7" transform="rotate(-90 137.8 139.7)">2</text>
<text x="137.8" y="138.1" transform="rotate(-90 137.8 138.1)">1</text>
<text x="141.3" y="140">RYBUTTON</text>
<text x="256.3" y="139.1">ATMEGA32U4</text>
<text x="291.3" y="141" transform="rotate(-90 291.3 141)">TXLED</text>
<text x="300.4" y="139.5" transform="rotate(-90 300.4 139.5)">RXLED</text>
<text x="309.2" y="143.5" transform="rotate(-90 309.2 143.5)">D13</text>
<text x="82" y="149.8" transform="rotate(-90 82 149.8)">2</text>
<text x="82" y="148.3" transform="rotate(-90 82 148.3)">1</text>
<text x="101" y="147.3" transform="rotate(-90 101 147.3)">2</text>
<text x="101" y="145.8" transform="rotate(-90 101 145.8)">1</text>
<text x="104.4" y="147.6">RYBUTTON</text>
<text x="123.9" y="147.9">D12</text>
<text x="263.2" y="145.4">5V</text>
<text x="85.4" y="150.2">RYBUTTON</text>
<text x="87" y="155.5">D10</text>
<text x="104.8" y="151.7">D11</text>
<text x="227.7" y="155.5">5V</text>
<text x="233.7" y="154.3">1</text>
<text x="250" y="151.8">BAT60</text>
<text x="292" y="150.2">330R</text>
<text x="300.9" y="154">330R</text>
<text x="310.4" y="154.9" transform="rotate(-90 310.4 154.9)">1</text>
<text x="70.2" y="159.3">D9</text>
<text x="139.7" y="160.3">10k</text>
<text x="227.6" y="160.6">+D</text>
<text x="228" y="158.1">-D</text>
<text x="233.7" y="156.9">2</text>
<text x="233.7" y="159.4">3</text>
<text x="233.7" y="161.9">4</text>
<text x="241.1" y="161.7">22R</text>
<text x="273" y="158.1">D-</text>
<text x="273" y="160.6">D+</text>
<text x="291.3" y="157.5" transform="rotate(-90 291.3 157.5)">2</text>
<text x="102.9" y="167.9">10k</text>
<text x="120.7" y="164.1">10k</text>
<text x="226" y="165.7">GND</text>
<text x="227.4" y="163.1">NC</text>
<text x="233.7" y="164.5">5</text>
<text x="253.8" y="163">22R</text>
<text x="291.3" y="166.1" transform="rotate(-90 291.3 166.1)">1</text>
<text x="300.2" y="165.1" transform="rotate(-90 300.2 165.1)">2</text>
<text x="310.4" y="163.5" transform="rotate(-90 310.4 163.5)">2</text>
<text x="83.8" y="170.5">10k</text>
<text x="220.8" y="169.6">SD-47589-001</text>
<text x="300.2" y="173.7" transform="rotate(-90 300.2 173.7)">1</text>
<text x="311.1" y="175.6">330R</text>
<text x="288.5" y="180.9">3.3V</text>
<text x="297.4" y="186">3.3V</text>
<text x="241.5" y="189.8">3.3V</text>
<text x="189.1" y="203.9">BLM18PG471SN1D</text>
<text x="240.9" y="201.3">4</text>
<text x="105.9" y="207.6">T+</text>
<text x="111.8" y="206.4">1</text>
<text x="142.8" y="207.6">PLUS</text>
<text x="151.2" y="206.4">1</text>
<text x="172.9" y="208.9">VDD</text>
<text x="180.4" y="207.7">2</text>
<text x="231.4" y="208.9">3</text>
<text x="240.8" y="207.5">VCC</text>
<text x="252.7" y="208.9">5</text>
<text x="165.4" y="213.9">1</text>
<text x="170.3" y="212.7">VSS</text>
<text x="180.4" y="215.3">3</text>
<text x="212.3" y="214.9">0.1UF</text>
<text x="231.4" y="214">2</text>
<text x="236.2" y="210.1">T+</text>
<text x="236.2" y="215.2">T-</text>
<text x="240.7" y="215.3">GND</text>
<text x="245.3" y="210.1">SCK</text>
<text x="246.4" y="212.7">SO</text>
<text x="246.4" y="215.2">CS</text>
<text x="252.7" y="211.5">7</text>
<text x="252.7" y="214">6</text>
<text x="264.1" y="210.1">A3</text>
<text x="264.1" y="212.7">A4</text>
<text x="264.1" y="215.2">A5</text>
<text x="101.5" y="221.7">K_TYPE_2</text>
<text x="106.3" y="217.8">T-</text>
<text x="111.8" y="216.6">2</text>
<text x="135.8" y="221.7">PCC-SMP-K</text>
<text x="141.7" y="217.8">MINUS</text>
<text x="151.2" y="216.6">2</text>
<text x="168.8" y="220.4">NUP2105L</text>
<text x="171.7" y="216.5">VOUT</text>
<text x="240.9" y="221.5">1</text>
<text x="250.4" y="221.7">MAX31855KASA</text>
<text x="189.1" y="224.2">BLM18PG471SN1D</text>
</g>
<g font-size="1.8" fill="#800000">
<text x="124.5" y="56.5">Door</text>
<text x="124.5" y="59">Bot Lamp</text>
<text x="124.5" y="61.6">Top Lamp</text>
</g>
</svg>
